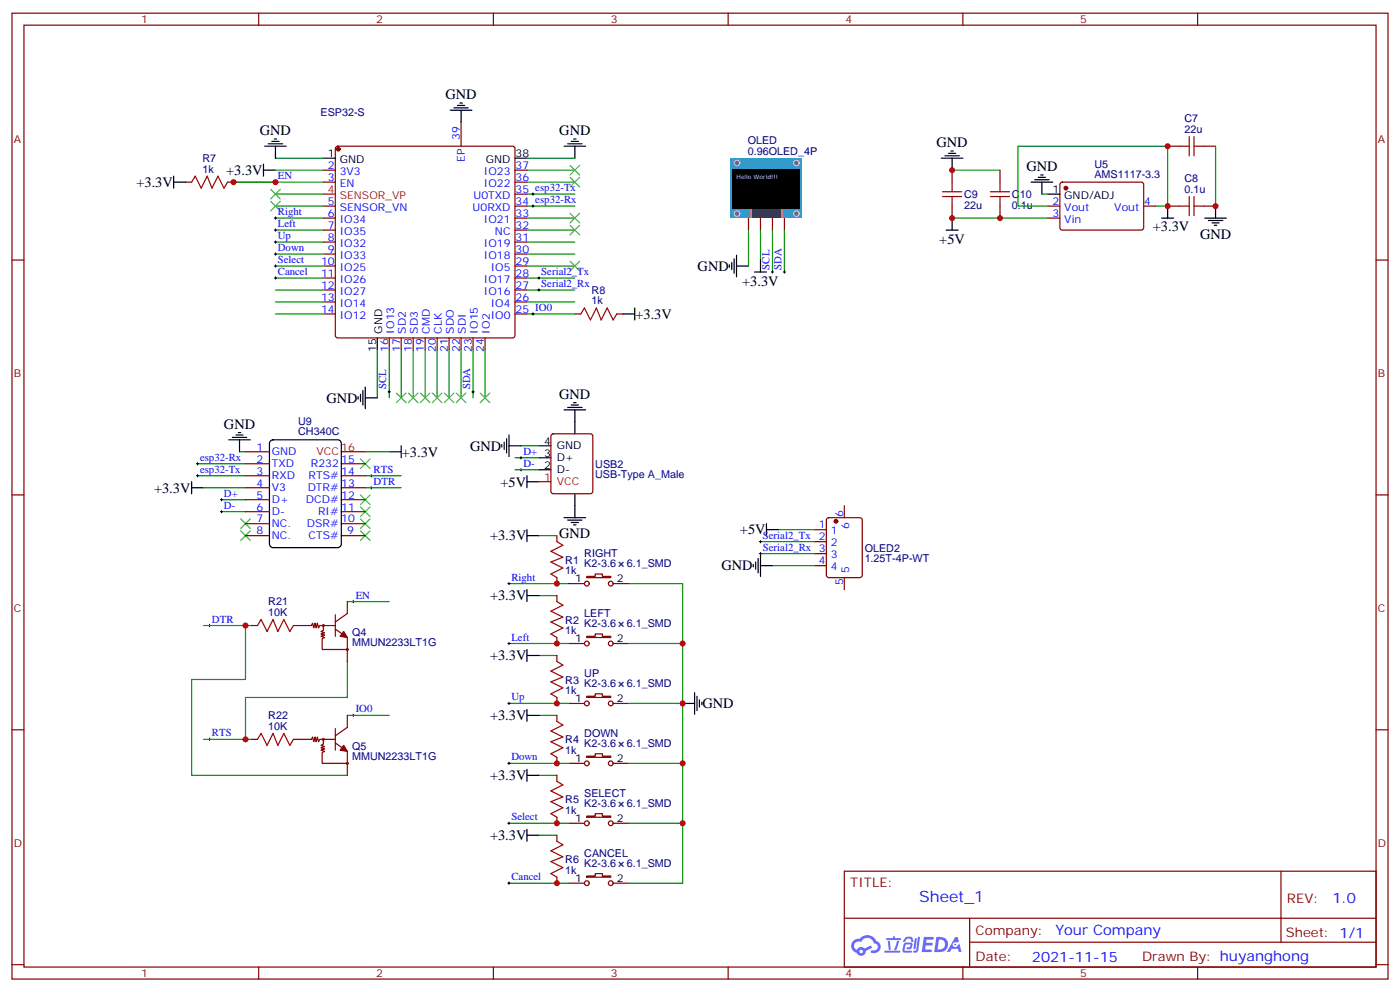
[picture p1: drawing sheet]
<svg xmlns="http://www.w3.org/2000/svg" width="412mm" height="292mm" viewBox="0 0 412 292" stroke-linecap="round" stroke-linejoin="round" font-family="sans-serif">
<g fill="none" stroke="#870000" stroke-width=".35">
<path d="M3.5 3.9h405.4v284.3h-405.4zM7.1 7.4h398.2v277.3h-398.2zM76.2 3.9v3.5M145.3 3.9v3.5M214.5 3.9v3.5M283.6 3.9v3.5M352.8 3.9v3.5M3.5 76.6h3.6M405.3 76.6h3.6M3.5 145.7h3.6M405.3 145.7h3.6M3.5 214.8h3.6"/>
<path d="M405.3 214.8h3.6M248.7 256.5h156.6v28.2h-156.6zM377.3 256.5v20.9M248.7 270.3h156.5M285.6 277.4h119.6M285.6 270.3v14.1M3.5 284h3.6M76.2 284.7v3.5M145.3 284.7v3.5M214.5 284.7v3.5M283.6 284.7v3.5M352.8 284.7v3.5"/>
<path d="M405.3 284h3.6"/>
</g>
<g fill="#5487ff">
<path d="M272.1 275.8h2.6l.3 .2-.1 .6h-2l-.1 .9h1.6l.4 .4-.4 .4h-1.7l-.2 1.2 1.8 .1 .3 .3-.2 .3-2.9 .1z"/>
<path d="M281.4 275.9h.7l.4 1.3-.7 .3a.74 .74 0 0 0-1.1 .3 .74 .74 0 0 0 .5 1 .74 .74 0 0 0 .9-.6l.5-.3 .7 2.3h-.9l-.2-.9h-1.9l-.5 .9h-.9z"/>
<path d="M269.5 276.2h.6l-.4 3a.31 .31 0 0 1-.3 .2 .31 .31 0 0 1-.3-.3z"/>
<path d="M270.4 275.8h.6l-.5 3.9a.89 .89 0 0 1-.7 .7 .89 .89 0 0 1-.9-.3l1-.4z"/>
<path d="M266.8 275.9l.6-.2 1.2 .2 .5 1.2-.6 .2-.4-1-1 .2a.95 .95 0 0 1-1 .8l-.1-.2z"/>
<path d="M266.4 277.6l1.8-.2a1.04 1.04 0 0 1 .6 1.1 1.04 1.04 0 0 1-.8 .9h-.7a.29 .29 0 0 1-.3-.3 .29 .29 0 0 1 .3-.2l.7-.1 .2-.8-1.4 .1-.4 1.7 1.9 .1a.29 .29 0 0 1 .3 .3 .29 .29 0 0 1-.3 .3l-2-.1-.4-.2 .2-2.1z"/>
<path d="M260.5 279.9h4.4a.3 .3 0 0 1 .3 .3 .3 .3 0 0 1-.3 .3h-4.3z"/>
<path d="M264.3 276.9h.6l-.5 1.7a1.02 1.02 0 0 1-.7 1.2l-.2-.3z"/>
<path d="M261.5 277h.6l.3 2.4-.3 .3-.3-.2z"/>
<path d="M261.1 276.2h1.9l.2-.6h.5l-.1 .6h1.5a.29 .29 0 0 1 .3 .3 .29 .29 0 0 1-.3 .2h-3.9z"/>
<path d="M275.8 275.8l-.6 4.5h1.4a2.27 2.27 0 0 0 2.7-2.3 2.27 2.27 0 0 0-2.7-2.2zM276.6 276.6a1.5 1.5 0 0 1 1.8 1.5 1.5 1.5 0 0 1-1.9 1.4h-.3z"/>
<path d="M251.4 277a2.09 2.09 0 0 0 1 3.5 1.37 1.37 0 0 0 1.5 .9 1.37 1.37 0 0 0 1.1-1.4l2-1-.5-.7-1.8 .9a1.4 1.4 0 0 0-2.3 .5 1.32 1.32 0 0 1-.6-1.9 1.32 1.32 0 0 1 1.9-.5 2.02 2.02 0 0 1 2-1.2 2.02 2.02 0 0 1 1.8 1.6 1.09 1.09 0 0 1 1.1 1.4 1.09 1.09 0 0 1-1.6 .7 .41 .41 0 0 0-.5 .3 .41 .41 0 0 0 .4 .5 1.89 1.89 0 0 0 2.4-1.2 1.89 1.89 0 0 0-1.2-2.4 2.98 2.98 0 0 0-5-.7l-1 .2zM253.2 280.1a.52 .52 0 0 1 1 0 .52 .52 0 0 1-1 0z"/>
<circle cx="281.4" cy="278.1" r=".28"/>
</g>
<g fill="none" stroke="#000" stroke-width=".29">
<path d="M80.8 53.6h.7M81.1 53.3v.7M156.6 57.2h.7M157 56.8v.7M156.6 60.7h.7M157 60.3v.7M156.6 92.4h.7M157 92.1v.7M158.4 81.8h.7M158.4 85.4h.7M158.7 81.5v.7M158.7 85v.7"/>
<path d="M114.3 115.4h.7M114.7 115v.7M139 115.4h.7M139.3 115v.7M57.9 136.5h.7M58.2 136.2v.7M58.2 139.7v.7M109.4 139.7v.7M153.1 138.3h.7M153.1 134.8h.7M153.5 134.4v.7M153.5 137.9v.7"/>
<path d="M57.9 140.1h.7M64.9 147.1h.7M64.9 150.6h.7M65.3 146.8v.7M65.3 150.3v.7M109 143.6h.7M109 140.1h.7M109.4 143.2v.7M103.7 177.1h.7M104.1 176.7v.7M61.4 184.1h.7M61.7 183.8v.7"/>
<path d="M61.4 217.7h.7M61.7 217.3v.7M103.7 210.6h.7M104.1 210.3v.7"/>
</g>
<g fill="none" stroke="#008700" stroke-width=".35">
<path d="M68.8 53.6h26.4M81.1 46.6h14.1M81.1 50.1h14.1M81.1 57.2h14.1M155.2 46.6h14.1M155.2 50.1h14.1M155.2 53.6h14.1M155.2 57.2h14.1M81.1 64.2h14.1M81.1 60.7h14.1M81.1 74.8h14.1M81.1 71.3h14.1"/>
<path d="M81.1 67.7h14.1M81.1 78.3h14.1M155.2 64.2h14.1M155.2 60.7h14.1M155.2 74.8h14.1M155.2 71.3h14.1M155.2 67.7h14.1M155.2 78.3h14.1M81.1 92.4h14.1M81.1 88.9h14.1M81.1 81.8h14.1M81.1 85.4h14.1"/>
<path d="M155.2 92.4h14.1M155.2 88.9h14.1M155.2 81.8h14.1M155.2 85.4h14.1M111.1 103v14.1M114.7 103v14.1M118.2 103v14.1M121.7 103v14.1M125.2 103v14.1M128.8 103v14.1M132.3 103v14.1M135.8 103v14.1"/>
<path d="M139.3 103v14.1M142.9 103v14.1M58.2 136.5h14.1M70.6 133h1.7M107.6 133h7.1M151.7 138.3h7M151.7 134.8h7M58.2 140.1h14.1M60 143.6h12.3M65.3 150.6h7M65.3 147.1h7M107.6 140.1h10.6"/>
<path d="M107.6 143.6h10.6M102.3 177.1h12.4M60 184.1h14.1M72.3 184.1v15.9h-15.9v28.2h45.9M102.3 194.7v10.6h-30v12.4M60 217.7h14.1M102.3 210.6h12.4"/>
</g>
<g fill="none" stroke="#000" stroke-width=".35">
<path d="M77.6 50.1h3.5M77.6 48.3v3.6M78 43h6.3M79 42.3h4.3M80.1 41.6h2.1M80.8 40.9h.7M81.1 43v3.6M95.2 46.6h3.6M151.7 46.6h3.5M166.2 43h6.3M167.2 42.3h4.2M168.3 41.6h2.1"/>
<path d="M169 40.9h.7M169.3 43v3.6M214.8 78v.7M215.5 77.3v2.1M216.3 76.2v4.2M217 78.3h3.5M217 75.1v6.4M111.1 99.5v3.5M105.5 116.8v.7M106.2 116.1v2.1M106.9 115v4.2M107.6 117.1h3.5"/>
<path d="M107.6 113.9v6.4M67.4 129.5h6.3M68.4 128.8h4.3M69.5 128.1h2.1M70.2 127.4h.7M70.6 129.5v3.5M79.6 129.9l.8-.4h19.1l.8 .4 .2 .6v29.7l-.4 .8-.6 .2h-19.1l-.8-.5-.2-.5v-29.7zM114.7 133h3.5M118.2 131.2v3.6M147.8 130.9v.7M148.5 130.2v2.1M149.2 129.1v4.2"/>
<path d="M149.9 131.2h3.6M149.9 128.1v6.3M56.4 143.6h3.6M56.4 141.8v3.5M155.2 141.8h3.5M155.2 140.1v3.5"/>
</g>
<g fill="none" stroke="#3c3" stroke-width=".35">
<path d="M79.7 59.3l2.8 2.8M79.7 55.7l2.8 2.9M82.5 59.3l-2.8 2.8M82.5 55.7l-2.8 2.9M167.9 52.2l2.8 2.8M167.9 48.7l2.8 2.8M170.7 52.2l-2.8 2.8M170.7 48.7l-2.8 2.8M167.9 66.3l2.8 2.8M167.9 62.8l2.8 2.8M167.9 76.9l2.8 2.8M170.7 66.3l-2.8 2.8"/>
<path d="M170.7 62.8l-2.8 2.8M170.7 76.9l-2.8 2.8M116.8 115.7l2.8 2.8M119.6 115.7l-2.8 2.8M120.3 115.7l2.8 2.8M123.1 115.7l-2.8 2.8M123.8 115.7l2.8 2.8M126.6 115.7l-2.8 2.8M127.4 115.7l2.8 2.8M130.2 115.7l-2.8 2.8M130.9 115.7l2.8 2.8M133.7 115.7l-2.8 2.8"/>
<path d="M134.4 115.7l2.8 2.8M137.2 115.7l-2.8 2.8M141.5 115.7l2.8 2.8M144.3 115.7l-2.8 2.8M106.2 135.1l2.8 2.8M109 135.1l-2.8 2.8M70.9 152.8l2.8 2.8M70.9 156.3l2.8 2.8M73.7 152.8l-2.8 2.8M73.7 156.3l-2.8 2.8M106.2 156.3l2.8 2.8M106.2 152.8l2.8 2.8"/>
<path d="M106.2 149.2l2.8 2.8M106.2 145.7l2.8 2.8M109 156.3l-2.8 2.8M109 152.8l-2.8 2.8M109 149.2l-2.8 2.8M109 145.7l-2.8 2.8"/>
</g>
<path d="M75.8 184.1l1.1-1.7 1.8 3.5 1.7-3.5 1.4 3.5 1.8-3.5 1.8 3.5 1-1.8M75.8 217.7l1.1-1.8 1.8 3.5 1.7-3.5 1.4 3.5 1.8-3.5 1.8 3.5 1-1.7" fill="none" stroke="#a10000" stroke-width=".35"/>
<g fill="none" stroke="#870000" stroke-width=".35">
<path d="M135.8 36v7M95.2 50.1h3.6M95.2 53.6h3.6M99 43.2l.5-.2h51.5l.5 .2 .2 .5v55.1l-.2 .5-.5 .2h-51.5l-.5-.3-.2-.4v-55.1zM151.7 50.1h3.5M151.7 53.6h3.5M151.7 57.2h3.5M95.2 60.7h3.6M95.2 64.2h3.6M95.2 67.7h3.6M95.2 71.3h3.6M95.2 74.8h3.6"/>
<path d="M95.2 78.3h3.6M151.7 60.7h3.5M151.7 64.2h3.5M151.7 67.7h3.5M151.7 71.3h3.5M151.7 74.8h3.5M151.7 78.3h3.5M220.5 64.2v3.5M224 64.2v3.5M227.5 64.2v3.5M231.1 64.2v3.5M95.2 81.8h3.6"/>
<path d="M95.2 85.4h3.6M95.2 88.9h3.6M95.2 92.4h3.6M114.7 99.5v3.5M118.2 99.5v3.5M121.7 99.5v3.5M125.2 99.5v3.5M128.8 99.5v3.5M132.3 99.5v3.5M135.8 99.5v3.5M139.3 99.5v3.5M142.9 99.5v3.5"/>
<path d="M151.7 81.8h3.5M151.7 85.4h3.5M151.7 88.9h3.5M151.7 92.4h3.5M72.3 136.5h7.1M72.3 133h7.1M100.5 136.5h7.1M72.3 140.1h7.1M72.3 143.6h7.1M72.3 147.1h7.1M72.3 150.6h7.1M72.3 154.2h7.1"/>
<path d="M72.3 157.7h7.1M100.5 140.1h7.1M100.5 143.6h7.1M100.5 147.1h7.1M100.5 150.6h7.1M100.5 154.2h7.1M100.5 157.7h7.1M102.3 177.1v3.5l-3.5 2.5M74.1 184.1h1.7M86.4 184.1h5.3l.4-.7 .3 1.5 .4-1.5 .3 1.5 .4-1.5 .3 1.5 .4-.8h4.6M95.2 184.1v1.5l-.7 .3 1.1 .4-1.1 .3 1.1 .4-1.1 .3 1.1 .4-.7 .3v3.2h7.4v-3.5l-3.5-2.5M98.8 181v6.3"/>
<path d="M102.3 191.2v3.5M74.1 217.7h1.7M86.4 217.7h5.3l.4-.7 .3 1.4 .4-1.4 .3 1.4 .4-1.4 .3 1.4 .4-.7h4.6M95.2 217.7v1.4l-.7 .3 1.1 .4-1.1 .3 1.1 .4-1.1 .3 1.1 .4-.7 .3v3.2h7.4v-3.5l-3.5-2.5M98.8 214.5v6.3M102.3 210.6v3.5l-3.5 2.5M102.3 224.7v3.5"/>
<circle cx="95.3" cy="184.1" r=".26"/>
<circle cx="102.3" cy="191.2" r=".26"/>
<circle cx="95.3" cy="217.7" r=".26"/>
<circle cx="102.3" cy="224.7" r=".26"/>
</g>
<g fill="#870000" stroke="#870000" stroke-width=".35">
<path d="M101.2 219.4l1.1 1.8-2.1-.4z"/>
<path d="M101.2 185.9l1.1 1.8-2.1-.4z"/>
<circle cx="99.7" cy="43.9" r=".53"/>
</g>
<path d="M95.2 57.2h3.6M100.5 133h7.1" fill="none" stroke="#f00" stroke-width=".35"/>
<path d="M215.2 46.6h21.2v17.6h-21.2z" fill="#39f"/>
<g fill="#666" stroke="#ccc" stroke-width=".35">
<circle cx="217.1" cy="62.9" r=".81"/>
<circle cx="234.6" cy="62.9" r=".81"/>
<circle cx="217.1" cy="48" r=".81"/>
<circle cx="234.6" cy="48" r=".81"/>
</g>
<path d="M221 61.4h9.5v2.8h-9.5z" fill="#fff"/>
<g fill="#fc0">
<path d="M221.1 61.4h.4v2.8h-.4z"/>
<path d="M230 61.4h.5v2.8h-.5z"/>
</g>
<path d="M221.6 61.4h8.3v2.8h-8.3z" fill="#333"/>
<path d="M215.9 49.7h19.8v11.7h-19.8z" fill="#000"/>
<g fill="none" stroke="#008700" stroke-width=".35">
<path d="M68.8 53.6h12.3M280.5 50.1h14.1M306.9 57.2h1.8M358.1 43v17.7M220.5 67.7v10.6M224 67.7v8.9M227.5 67.7v12.4M231.1 67.7v12.4M280.5 64.2h28.2M308.7 60.7h-8.8v-17.7h44.1v17.7h-3.6M153.5 131.2h5.2M158.7 157.7h5.3"/>
<path d="M224 159.5h15.9M229.3 155.9h10.6M149.9 171.8h17.7M158.7 175.3h5.3M185.2 171.8h15.9v88.2h-15.9M224 163h15.9M227.5 166.5h12.4M149.9 189.4h17.7M158.7 193h5.3M185.2 189.4h15.9M149.9 207.1h17.7M158.7 210.6h5.3"/>
<path d="M185.2 207.1h15.9M149.9 224.7h17.7M158.7 228.2h5.3M185.2 224.7h15.9M149.9 242.4h17.7M149.9 260h17.7M158.7 245.9h5.3M185.2 242.4h15.9"/>
</g>
<g fill="none" stroke="#000" stroke-width=".29">
<path d="M80.8 64.2h.7M80.8 67.7h.7M80.8 71.3h.7M80.8 74.8h.7M80.8 78.3h.7M81.1 63.9v.7M81.1 67.4v.7M81.1 70.9v.7M81.1 74.4v.7M81.1 78v.7M227.5 79.7v.7M231.1 79.7v.7"/>
<path d="M80.8 81.8h.7M81.1 81.5v.7M227.2 80.1h.7M230.7 80.1h.7M223.7 159.5h.7M224 159.1v.7M149.6 171.8h.7M149.9 171.4v.8M223.7 163h.7M224 162.6v.7M149.6 189.4h.7M149.9 189.1v.7"/>
<path d="M149.6 207.1h.7M149.9 206.7v.7M149.6 224.7h.7M149.9 224.4v.7M149.6 242.4h.7M149.6 260h.7M149.9 242v.7M149.9 259.6v.7"/>
</g>
<g fill="none" stroke="#000" stroke-width=".35">
<path d="M132.6 32.5h6.4M133.7 31.8h4.2M134.8 31h2.1M135.5 30.3h.7M135.8 32.5v3.5M51.2 53.6h3.5M51.2 51.9v3.5M277.3 46.6h6.3M278.3 45.9h4.3M279.4 45.2h2.1M280.1 44.5h.7M280.5 46.6v3.5"/>
<path d="M303.7 53.6h6.4M304.8 52.9h4.2M305.9 52.2h2.1M306.6 51.5h.7M306.9 53.6v3.6M308.7 57.2h3.5M224 76.6v3.5M278.7 67.7h3.5M280.5 64.2v3.5M342.2 64.2h3.5M344 60.7v3.5M354.9 64.2h6.3"/>
<path d="M356 64.9h4.2M357 65.6h2.1M357.7 66.3h.7M358.1 60.7v3.5M183.4 92.4h3.6M187 90.7v3.5M222.2 80.1h3.6M167.2 119.9h4.2M168.3 119.2h2.1M169 118.5h.7M158.7 131.2h3.6M158.7 134.8h3.6"/>
<path d="M158.7 138.3h3.6M166.2 120.7h6.3M169.3 120.7v7M155.2 157.7h3.5M155.2 155.9v3.6M166.2 152.4h6.3M167.2 153.1h4.2M168.3 153.8h2.1M169 154.5h.7M169.3 145.3v7.1M225.8 155.9h3.5M225.8 154.2v3.5"/>
<path d="M155.2 173.6v3.5M155.2 175.3h3.5M221.9 166.2v.7M222.6 165.5v2.1M223.3 164.4v4.2M224 166.5h3.5M224 163.3v6.4M155.2 191.2v3.5M155.2 193h3.5M155.2 208.8v3.6M155.2 210.6h3.5M201.1 207.1h3.5"/>
<path d="M204.6 203.9v6.4M205.3 205v4.2M206 206v2.1M206.7 206.7v.7M155.2 226.5v3.5M155.2 228.2h3.5M155.2 244.1v3.5M155.2 245.9h3.5"/>
</g>
<path d="M158.7 141.8h3.6" fill="none" stroke="#f00" stroke-width=".35"/>
<g fill="none" stroke="#870000" stroke-width=".35">
<path d="M54.7 53.6h1.7M67 53.6h1.8M280.5 50.1v3.5M294.6 50.1v3.5M312.4 53.8l.5-.2 23.6 .1 .4 .6-.1 13-.6 .4h-23.6l-.4-.7v-12.7zM344 43h3.5M354.5 43h3.6M280.5 60.7v3.5M294.6 60.7v3.5M308.7 60.7h3.5M308.7 64.2h3.5M336.9 60.7h3.5"/>
<path d="M344 60.7h3.5M354.5 60.7h3.6M169.3 92.4h1.8M181.7 92.4h1.7M162.5 127.9l.5-.2h10.9l.5 .2 .2 .5v16.2l-.2 .5-.5 .2h-10.9l-.5-.2-.2-.5v-16.2zM164 157.7v1.8M239.9 155.9h3.5M239.9 159.5h3.5M243.7 152.6l.4-.2h9.2l.6 .4 .1 16.5-.5 .7h-9.4l-.6-.4-.1-16.5zM248.7 148.9v3.5M164 170v1.8M164 175.3v1.8"/>
<path d="M167.6 171.8h4.6M172.9 169.7h2.4v-.7h2.1v.7h2.5v.3h-7zM180.6 171.8h4.6M239.9 163h3.5M239.9 166.5h3.5M248.7 170v3.6M164 187.7v1.7M164 193v1.7M167.6 189.4h4.6M172.9 187.3h2.4v-.7h2.1v.7h2.5v.4h-7zM180.6 189.4h4.6M164 205.3v1.8"/>
<path d="M164 210.6v1.8M167.6 207.1h4.6M172.9 205h2.4v-.7h2.1v.7h2.5v.3h-7zM180.6 207.1h4.6M164 223v1.7M164 228.2v1.8M167.6 224.7h4.6M172.9 222.6h2.4v-.7h2.1v.7h2.5v.4h-7zM180.6 224.7h4.6M164 240.6v1.8M164 245.9v1.7M164 258.2v1.8"/>
<path d="M167.6 242.4h4.6M167.6 260h4.6M172.9 240.2h2.4v-.7h2.1v.7h2.5v.4h-7zM172.9 257.9h2.4v-.7h2.1v.7h2.5v.3h-7zM180.6 242.4h4.6M180.6 260h4.6"/>
<circle cx="172.9" cy="171.8" r=".71"/>
<circle cx="179.9" cy="171.8" r=".71"/>
<circle cx="172.9" cy="189.4" r=".71"/>
<circle cx="179.9" cy="189.4" r=".71"/>
<circle cx="172.9" cy="207.1" r=".71"/>
<circle cx="179.9" cy="207.1" r=".71"/>
<circle cx="172.9" cy="224.7" r=".71"/>
<circle cx="179.9" cy="224.7" r=".71"/>
<circle cx="172.9" cy="260" r=".71"/>
<circle cx="172.9" cy="242.4" r=".71"/>
<circle cx="179.9" cy="260" r=".71"/>
<circle cx="179.9" cy="242.4" r=".71"/>
</g>
<g fill="none" stroke="#a10000" stroke-width=".35">
<path d="M56.4 53.6l1.1-1.7 1.8 3.5 1.7-3.5 1.4 3.5 1.8-3.5 1.8 3.5 1-1.8M277.6 57.9h5.7M277.6 56.4h5.7M280.5 53.6v2.8M280.5 57.9v2.8M291.7 57.9h5.7M291.7 56.4h5.7M294.6 53.6v2.8M294.6 57.9v2.8M347.5 43h2.8M350.3 40.2v5.7M350.3 57.9v5.6"/>
<path d="M351.7 40.2v5.7M351.7 57.9v5.6M351.7 43h2.8M347.5 60.7h2.8M351.7 60.7h2.8M171.1 92.4l1.1-1.7 1.7 3.5 1.8-3.5 1.4 3.5 1.8-3.5 1.7 3.5 1.1-1.8M164 159.5l1.8 1-3.5 1.8 3.5 1.7-3.5 1.5 3.5 1.7-3.5 1.8 1.7 1M164 177.1l1.8 1.1-3.5 1.7 3.5 1.8-3.5 1.4 3.5 1.8-3.5 1.7 1.7 1.1M164 194.7l1.8 1.1-3.5 1.8 3.5 1.7-3.5 1.4 3.5 1.8-3.5 1.8 1.7 1M164 212.4l1.8 1-3.5 1.8 3.5 1.8-3.5 1.4 3.5 1.7-3.5 1.8 1.7 1.1M164 230l1.8 1.1-3.5 1.7 3.5 1.8-3.5 1.4 3.5 1.8-3.5 1.7 1.7 1.1M164 247.6l1.8 1.1-3.5 1.8 3.5 1.7-3.5 1.4 3.5 1.8-3.5 1.8 1.7 1"/>
</g>
<g fill="#870000" stroke="#870000" stroke-width=".35">
<circle cx="246.2" cy="153.5" r=".53"/>
<circle cx="314" cy="55.4" r=".53"/>
</g>
<g fill="#c00">
<circle cx="72.3" cy="184.1" r=".88"/>
<circle cx="72.3" cy="217.7" r=".88"/>
<circle cx="164" cy="171.8" r=".88"/>
<circle cx="164" cy="189.4" r=".88"/>
<circle cx="164" cy="207.1" r=".88"/>
<circle cx="164" cy="224.7" r=".88"/>
<circle cx="164" cy="242.4" r=".88"/>
<circle cx="164" cy="260" r=".88"/>
<circle cx="201.1" cy="189.4" r=".88"/>
<circle cx="201.1" cy="207.1" r=".88"/>
<circle cx="201.1" cy="224.7" r=".88"/>
<circle cx="201.1" cy="242.4" r=".88"/>
<circle cx="81.1" cy="53.6" r=".88"/>
<circle cx="68.8" cy="53.6" r=".88"/>
<circle cx="294.6" cy="64.2" r=".88"/>
<circle cx="280.5" cy="64.2" r=".88"/>
<circle cx="280.5" cy="50.1" r=".88"/>
<circle cx="344" cy="60.7" r=".88"/>
<circle cx="344" cy="43" r=".88"/>
<circle cx="358.1" cy="60.7" r=".88"/>
</g>
<text font-size="4.6" fill="#00f" x="270.8" y="265.5">Sheet_1</text>
<g font-size="4.2">
<text x="131.2" y="29.2">GND</text>
<text x="76.6" y="39.7">GND</text>
<text x="164.8" y="39.7">GND</text>
<text x="275.9" y="43.4">GND</text>
<text x="66.6" y="51.5">+3.3V</text>
<text x="302.3" y="50.4">GND</text>
<text x="40.2" y="55.1">+3.3V</text>
<text x="276.7" y="71.7">+5V</text>
<text x="339.6" y="68.1">+3.3V</text>
<text x="353.5" y="70.3">GND</text>
<text x="205.5" y="79.8">GND</text>
<text x="218.6" y="84.1">+3.3V</text>
<text x="187.2" y="93.9">+3.3V</text>
<text x="96.1" y="118.6">GND</text>
<text x="164.7" y="117.5">GND</text>
<text x="66" y="126.2">GND</text>
<text x="118.4" y="134.4">+3.3V</text>
<text x="138.5" y="132.6">GND</text>
<text x="147.4" y="143.2">+5V</text>
<text x="45.4" y="145">+3.3V</text>
<text x="144.3" y="159.1">+3.3V</text>
<text x="164.7" y="158.5">GND</text>
<text x="218" y="157.3">+5V</text>
<text x="212.6" y="167.9">GND</text>
<text x="144.3" y="176.7">+3.3V</text>
<text x="144.3" y="194.4">+3.3V</text>
<text x="206.9" y="208.5">GND</text>
<text x="144.3" y="212">+3.3V</text>
<text x="144.3" y="229.6">+3.3V</text>
<text x="144.3" y="247.3">+3.3V</text>
</g>
<g font-size="4.2" fill="#00f">
<text x="392.5" y="265.7">1.0</text>
<text x="310.9" y="275.3">Your Company</text>
<text x="304" y="283.1">2021-11-15</text>
</g>
<g font-size="3.9" fill="#800">
<text x="250.5" y="261.1">TITLE:</text>
<text x="379.1" y="265.7">REV:</text>
<text x="287.4" y="275.3">Company:</text>
<text x="378.7" y="275.9">Sheet: 1/1</text>
<text x="287.4" y="282.9">Date:</text>
<text x="336.4" y="283">Drawn By: huyanghong</text>
</g>
<g font-size="3.2" fill="#800">
<text x="41.6" y="6.9">1</text>
<text x="110.8" y="6.9">2</text>
<text x="179.9" y="6.9">3</text>
<text x="249.1" y="6.9">4</text>
<text x="318.2" y="6.9">5</text>
<text x="4.1" y="42">A</text>
<text x="405.9" y="42">A</text>
<text x="4.1" y="111.1">B</text>
<text x="405.9" y="111.1">B</text>
<text x="4.1" y="180.3">C</text>
<text x="405.9" y="180.3">C</text>
<text x="4.1" y="249.4">D</text>
<text x="405.9" y="249.4">D</text>
<text x="41.6" y="287.7">1</text>
<text x="110.8" y="287.7">2</text>
<text x="179.9" y="287.7">3</text>
<text x="249.1" y="287.7">4</text>
<text x="318.2" y="287.7">5</text>
</g>
<g font-size="3.2" fill="#000080">
<text x="94.4" y="34.2">ESP32-S</text>
<text x="348.9" y="36">C7</text>
<text x="348.9" y="39.2">22u</text>
<text x="59.6" y="47.7">R7</text>
<text x="220.2" y="45.5">0.96OLED_4P</text>
<text x="220.3" y="42.5">OLED</text>
<text x="59.6" y="50.8">1k</text>
<text x="322.4" y="52.3">AMS1117-3.3</text>
<text x="322.4" y="49.3">U5</text>
<text x="348.9" y="53.6">C8</text>
<text x="284" y="58.3">C9</text>
<text x="298.1" y="58.3">C10</text>
<text x="348.9" y="56.8">0.1u</text>
<text x="284" y="61.4">22u</text>
<text x="298.1" y="61.4">0.1u</text>
<text x="174.3" y="89.6">1k</text>
<text x="174.3" y="86.5">R8</text>
<text x="87.8" y="125">U9</text>
<text x="87.8" y="128.2">CH340C</text>
<text x="175.3" y="137.6">USB2</text>
<text x="175.3" y="140.8">USB-Type A_Male</text>
<text x="166.5" y="166">R1</text>
<text x="172.1" y="167">K2-3.6</text>
<text x="172.1" y="164">RIGHT</text>
<text x="184.6" y="167">6.1_SMD</text>
<text x="254.7" y="165.6">1.25T-4P-WT</text>
<text x="254.7" y="162.4">OLED2</text>
<text x="166.5" y="169">1k</text>
<text x="79" y="178.1">R21</text>
<text x="79" y="181.3">10K</text>
<text x="166.5" y="183.6">R2</text>
<text x="172.1" y="184.6">K2-3.6</text>
<text x="172.1" y="181.6">LEFT</text>
<text x="184.6" y="184.6">6.1_SMD</text>
<text x="103.7" y="190.2">MMUN2233LT1G</text>
<text x="103.7" y="187.2">Q4</text>
<text x="166.5" y="186.7">1k</text>
<text x="166.5" y="201.2">R3</text>
<text x="172.1" y="202.3">K2-3.6</text>
<text x="172.1" y="199.3">UP</text>
<text x="184.6" y="202.3">6.1_SMD</text>
<text x="166.5" y="204.3">1k</text>
<text x="79" y="214.8">10K</text>
<text x="79" y="211.6">R22</text>
<text x="103.7" y="220.7">Q5</text>
<text x="166.5" y="221.9">1k</text>
<text x="166.5" y="218.9">R4</text>
<text x="172.1" y="219.9">K2-3.6</text>
<text x="172.1" y="216.9">DOWN</text>
<text x="184.6" y="219.9">6.1_SMD</text>
<text x="103.7" y="223.7">MMUN2233LT1G</text>
<text x="166.5" y="239.6">1k</text>
<text x="166.5" y="236.5">R5</text>
<text x="172.1" y="237.6">K2-3.6</text>
<text x="172.1" y="234.5">SELECT</text>
<text x="184.6" y="237.6">6.1_SMD</text>
<text x="166.5" y="257.2">1k</text>
<text x="166.5" y="254.1">R6</text>
<text x="172.1" y="255.2">K2-3.6</text>
<text x="172.1" y="252.2">CANCEL</text>
<text x="184.6" y="255.2">6.1_SMD</text>
</g>
<g font-size="3.2" fill="#00f">
<text x="135.5" y="41.3" transform="rotate(-90 135.5 41.3)">39</text>
<text x="136.9" y="47.7" transform="rotate(-90 136.9 47.7)">EP</text>
<text x="81.8" y="52.7">EN</text>
<text x="96.6" y="49.7">2</text>
<text x="96.6" y="53.3">3</text>
<text x="100.1" y="51.5">3V3</text>
<text x="142.5" y="51.5">IO23</text>
<text x="151.9" y="53.3">36</text>
<text x="151.9" y="49.7">37</text>
<text x="100.1" y="55">EN</text>
<text x="139.5" y="58.6">U0TXD</text>
<text x="142.5" y="55">IO22</text>
<text x="151.9" y="56.8">35 esp32-Tx</text>
<text x="81.8" y="63.3">Right</text>
<text x="96.6" y="60.3">5</text>
<text x="96.6" y="63.9">6</text>
<text x="100.1" y="62.1">SENSOR_VN</text>
<text x="100.1" y="65.6">IO34</text>
<text x="139.2" y="62.1">U0RXD</text>
<text x="142.5" y="65.6">IO21</text>
<text x="151.9" y="63.9">33</text>
<text x="151.9" y="60.3">34 esp32-Rx</text>
<text x="310" y="60.3">2</text>
<text x="310" y="63.9">3</text>
<text x="313.5" y="62.1">Vout</text>
<text x="313.5" y="65.6">Vin</text>
<text x="328.2" y="62.1">Vout</text>
<text x="337.1" y="60.3">4</text>
<text x="81.8" y="66.9">Left</text>
<text x="81.8" y="70.4">Up</text>
<text x="96.6" y="67.4">7</text>
<text x="96.6" y="70.9">8</text>
<text x="100.1" y="69.1">IO35</text>
<text x="145.8" y="69.1">NC</text>
<text x="151.9" y="70.9">31</text>
<text x="151.9" y="67.4">32</text>
<text x="81.8" y="73.9">Down</text>
<text x="81.8" y="77.4">Select</text>
<text x="94.6" y="78">10</text>
<text x="96.6" y="74.4">9</text>
<text x="100.1" y="72.7">IO32</text>
<text x="100.1" y="76.2">IO33</text>
<text x="142.5" y="76.2">IO18</text>
<text x="142.5" y="72.7">IO19</text>
<text x="151.9" y="78">29</text>
<text x="151.9" y="74.4">30</text>
<text x="81.8" y="81">Cancel</text>
<text x="94.6" y="81.5">11</text>
<text x="100.1" y="79.7">IO25</text>
<text x="100.1" y="83.3">IO26</text>
<text x="142.5" y="83.3">IO17</text>
<text x="144.5" y="79.7">IO5</text>
<text x="151.9" y="81.5">28</text>
<text x="159.5" y="81">Serial2_Tx</text>
<text x="226.7" y="79.4" transform="rotate(-90 226.7 79.4)">SCL</text>
<text x="230.2" y="79.4" transform="rotate(-90 230.2 79.4)">SDA</text>
<text x="94.6" y="85">12</text>
<text x="94.6" y="88.5">13</text>
<text x="100.1" y="86.8">IO27</text>
<text x="142.5" y="86.8">IO16</text>
<text x="151.9" y="88.5">26</text>
<text x="151.9" y="85">27</text>
<text x="159.5" y="84.5">Serial2_Rx</text>
<text x="94.6" y="92.1">14</text>
<text x="100.1" y="90.3">IO14</text>
<text x="100.1" y="93.8">IO12</text>
<text x="144.5" y="93.8">IO0</text>
<text x="144.5" y="90.3">IO4</text>
<text x="151.9" y="92.1">25 IO0</text>
<text x="116.1" y="98.2" transform="rotate(-90 116.1 98.2)">IO13</text>
<text x="119.6" y="98.2" transform="rotate(-90 119.6 98.2)">SD2</text>
<text x="123.1" y="98.2" transform="rotate(-90 123.1 98.2)">SD3</text>
<text x="126.6" y="98.2" transform="rotate(-90 126.6 98.2)">CMD</text>
<text x="130.2" y="98.2" transform="rotate(-90 130.2 98.2)">CLK</text>
<text x="133.7" y="98.2" transform="rotate(-90 133.7 98.2)">SDO</text>
<text x="137.2" y="98.2" transform="rotate(-90 137.2 98.2)">SDI</text>
<text x="140.8" y="98.2" transform="rotate(-90 140.8 98.2)">IO15</text>
<text x="144.3" y="98.2" transform="rotate(-90 144.3 98.2)">IO2</text>
<text x="114.3" y="103.7" transform="rotate(-90 114.3 103.7)">16</text>
<text x="117.8" y="103.7" transform="rotate(-90 117.8 103.7)">17</text>
<text x="121.4" y="103.7" transform="rotate(-90 121.4 103.7)">18</text>
<text x="124.9" y="103.7" transform="rotate(-90 124.9 103.7)">19</text>
<text x="128.4" y="103.7" transform="rotate(-90 128.4 103.7)">20</text>
<text x="131.9" y="103.7" transform="rotate(-90 131.9 103.7)">21</text>
<text x="135.5" y="103.7" transform="rotate(-90 135.5 103.7)">22</text>
<text x="139" y="103.7" transform="rotate(-90 139 103.7)">23</text>
<text x="142.5" y="103.7" transform="rotate(-90 142.5 103.7)">24</text>
<text x="113.8" y="114.7" transform="rotate(-90 113.8 114.7)">SCL</text>
<text x="138.5" y="114.7" transform="rotate(-90 138.5 114.7)">SDA</text>
<text x="58.9" y="135.6">esp32-Rx</text>
<text x="75.6" y="136.2">2</text>
<text x="75.6" y="132.6">1</text>
<text x="80.1" y="137.6">TXD</text>
<text x="80.1" y="134.1">GND</text>
<text x="91.6" y="137.6">R232</text>
<text x="100.5" y="136.2">15</text>
<text x="154.2" y="137.4">D-</text>
<text x="154.2" y="133.9">D+ 3</text>
<text x="58.9" y="139.2">esp32-Tx</text>
<text x="75.6" y="143.2">4</text>
<text x="75.6" y="139.7">3</text>
<text x="80.1" y="141.1">RXD</text>
<text x="90.9" y="141.1">RTS#</text>
<text x="100.5" y="139.7">14</text>
<text x="100.5" y="143.2">13</text>
<text x="110.1" y="142.7">DTR</text>
<text x="110.1" y="139.2">RTS</text>
<text x="66" y="146.2">D+</text>
<text x="66" y="149.8">D-</text>
<text x="75.6" y="146.8">5</text>
<text x="80.1" y="148.2">D+</text>
<text x="80.1" y="144.6">V3</text>
<text x="90.1" y="148.2">DCD#</text>
<text x="90.6" y="144.6">DTR#</text>
<text x="100.5" y="146.8">12</text>
<text x="75.6" y="153.8">7</text>
<text x="75.6" y="150.3">6</text>
<text x="80.1" y="155.2">NC.</text>
<text x="80.1" y="151.7">D-</text>
<text x="90.4" y="155.2">DSR#</text>
<text x="93.7" y="151.7">RI#</text>
<text x="100.5" y="150.3">11</text>
<text x="100.5" y="153.8">10</text>
<text x="241.2" y="155.6">1</text>
<text x="248.4" y="152.2" transform="rotate(-90 248.4 152.2)">6</text>
<text x="250.1" y="155.7" transform="rotate(-90 250.1 155.7)">6</text>
<text x="75.6" y="157.3">8</text>
<text x="80.1" y="158.8">NC.</text>
<text x="90.9" y="158.8">CTS#</text>
<text x="102.3" y="157.3">9</text>
<text x="224.7" y="158.6">Serial2_Tx</text>
<text x="241.2" y="159.1">2</text>
<text x="244.7" y="157.3">1</text>
<text x="244.7" y="160.9">2</text>
<text x="224.7" y="162.1">Serial2_Rx 3</text>
<text x="241.2" y="166.2">4</text>
<text x="244.7" y="164.4">3</text>
<text x="244.7" y="167.9">4</text>
<text x="150.6" y="170.9">Right</text>
<text x="248.4" y="172.2" transform="rotate(-90 248.4 172.2)">5</text>
<text x="250.1" y="168.7" transform="rotate(-90 250.1 168.7)">5</text>
<text x="104.8" y="176.2">EN</text>
<text x="62.4" y="183.3">DTR</text>
<text x="150.6" y="188.6">Left</text>
<text x="104.8" y="209.7">IO0</text>
<text x="150.6" y="206.2">Up</text>
<text x="62.4" y="216.8">RTS</text>
<text x="150.6" y="223.8">Down</text>
<text x="150.6" y="241.5">Select</text>
<text x="150.6" y="259.1">Cancel</text>
</g>
<g font-size="3.2">
<text x="96.6" y="46.2">1</text>
<text x="100.1" y="48">GND</text>
<text x="143.1" y="48">GND</text>
<text x="151.9" y="46.2">38</text>
<text x="310" y="56.8">1</text>
<text x="313.5" y="58.6">GND/ADJ</text>
<text x="112.5" y="98.2" transform="rotate(-90 112.5 98.2)">GND</text>
<text x="110.8" y="103.7" transform="rotate(-90 110.8 103.7)">15</text>
<text x="160.3" y="130.9">4</text>
<text x="160.3" y="137.9">2</text>
<text x="164" y="132.3">GND</text>
<text x="164" y="135.8">D+</text>
<text x="164" y="139.3">D-</text>
<text x="169.4" y="171.4">1</text>
<text x="181.7" y="171.4">2</text>
<text x="169.4" y="189.1">1</text>
<text x="181.7" y="189.1">2</text>
<text x="169.4" y="206.7">1</text>
<text x="181.7" y="206.7">2</text>
<text x="169.4" y="224.4">1</text>
<text x="181.7" y="224.4">2</text>
<text x="169.4" y="242">1</text>
<text x="181.7" y="242">2</text>
<text x="169.4" y="259.6">1</text>
<text x="181.7" y="259.6">2</text>
</g>
<g font-size="3.2" fill="#f00">
<text x="96.6" y="56.8">4</text>
<text x="100.1" y="58.6">SENSOR_VP</text>
<text x="93.2" y="134.1">VCC</text>
<text x="100.5" y="132.6">16</text>
<text x="160.3" y="141.5">1</text>
<text x="164" y="142.9">VCC</text>
</g>
<text font-size="1.8" fill="#fff" x="217" y="52.6">Hello World!!!</text>
</svg>
